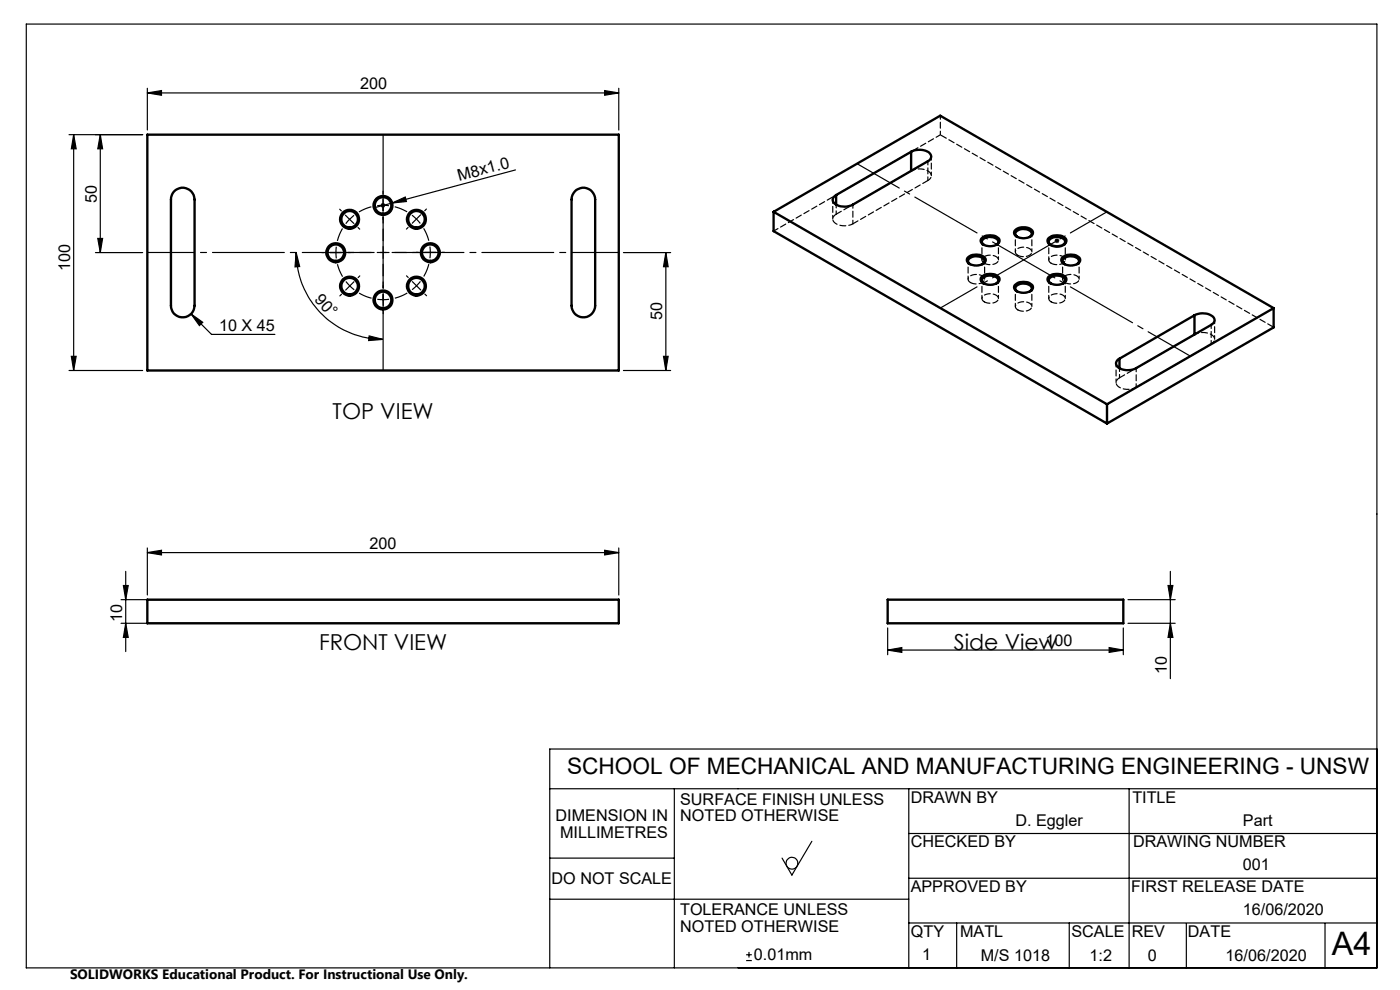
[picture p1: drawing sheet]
<svg xmlns="http://www.w3.org/2000/svg" width="297mm" height="210mm" viewBox="0 0 297 210" stroke-linecap="round" stroke-linejoin="round" font-family="sans-serif">
<g fill="none" stroke="#000" stroke-width=".25">
<path d="M5.6 5.1h286.5v200.2h-286.5zM31.3 19.7l3-.5v1zM31.3 18.7v8.9M31.3 19.7h100M128.3 19.2l3 .5-3 .5zM131.3 18.7v8.9M14.6 28.6h15.7M15.6 28.6l.6 3h-1.1zM15.6 28.6v50M21.3 28.6l.5 3h-1.1zM21.3 28.6v25M109.4 36l-30.1 8.1a1.99 1.99 0 0 1 1.8-2.5 1.99 1.99 0 0 1 2.1 2.1 1.99 1.99 0 0 1-2.4 1.8"/>
<path d="M20.2 53.6h10.1M20.7 50.6h1.1l-.5 3zM62.8 53.6l.8 2.9-1 .1zM62.8 53.6a18.4 18.4 0 0 0 18.4 18.4M73.3 45.6l.9 .9M74.2 46.5l-.9 .9M74.2 46.5l.9 .9M75.1 45.7l-.9 .8M80.8 43.6h1M80.9 43.2l.7 .7M81.2 43.1v1M81.6 43.2l-.7 .7"/>
<path d="M83.2 43.1l2.8-1.3 .2 .9zM132.3 53.6h10M141.3 53.6l.4 3h-.9zM141.3 53.6v25M222.4 50.8a2.65 2.65 0 0 1 3.8 .3 1.43 1.43 0 0 1-1.7 1.3 1.9 1.9 0 0 1-2.3-1.1zM223.7 51.1h1M223.9 50.7l.7 .7M224.2 50.6v1M224.6 50.7l-.7 .7M14.6 78.6h15.7M15.1 75.6h1.1l-.6 3zM40.5 66.6l2.5 1.8-.7 .7z"/>
<path d="M40.5 66.6l4.4 4.3h13.4M78.3 71.3l2.9 .7-3 .2zM132.3 78.6h10M140.8 75.6h.9l-.4 3zM31.3 117.2l3-.5v1zM31.3 116.2v10M31.3 117.2h100M128.3 116.7l3 .5-3 .5zM131.3 116.2v10M25.7 132.2h104.5M25.7 127.2h104.5M26.2 124.2h1l-.5 3z"/>
<path d="M26.7 132.2l.5 3h-1zM26.7 121.2v17M188.3 137.9l3-.5v1zM188.3 133.2v5.7M188.3 137.9h50M235.3 137.4l3 .5-3 .5zM238.3 133.2v5.7M239.3 132.2h10M239.3 127.2h10M247.8 124.2h1l-.5 3zM248.3 132.2l.5 3h-1zM248.3 121.2v22.8"/>
<path d="M292.1 158.9h-175.5v46.4M116.6 167.3h175.5M143.1 167.3v38M172.2 178.5l-4.2 7.1-2.1-3.6M192.8 167.3v38M192.8 176.8h99.3M239.5 167.3v38M116.6 190.7h76.2M116.6 182h26.5M192.8 186.3h99.3M192.8 195.8h99.3M203 195.8v9.5"/>
<path d="M226.8 195.8v9.5M251.7 195.9v9.4M281.1 195.9v9.4M158.3 203.8h1.2M158.3 202.5h1.2M158.9 201.9v1.2"/>
<circle cx="168" cy="183.1" r="1.26"/>
</g>
<g fill="none" stroke="#000" stroke-width=".25" stroke-dasharray="15.2 1.3 1.3 1.3" stroke-linecap="butt">
<path d="M71.3 53.6v1.2M71.3 53.6v-1.3M71.6 56l1.1 2.7M72.7 48.5l-1.1 2.6M78.8 43.9l-2.6 1.1M81.3 43.6h-1.3M81.3 43.6h1.2M86.4 44.9l-2.7-1M88.3 46.5l-.9-.9M88.3 46.5l.9 .9M89.9 58.6l1.1-2.6M91 51.1l-1.1-2.7"/>
<path d="M91.3 53.5l-.1-1.2M91.3 53.5l-.1 1.3M74.2 60.6l1 .9M74.2 60.6l-.8-.9M76.2 62.2l2.6 1.1M81.3 63.6l1.2-.1M81.3 63.6l-1.3-.1M83.8 63.2l2.6-1M88.4 60.6l.8-.9M88.4 60.6l-1 .8"/>
</g>
<path d="M31.3 53.6h100" fill="none" stroke="#000" stroke-width=".25" stroke-dasharray="15.2 1.3 1.3 1.3" stroke-dashoffset="5.2"/>
<path d="M81.3 28.6v50" fill="none" stroke="#000" stroke-width=".25" stroke-dasharray="15.2 1.3 1.3 1.3" stroke-dashoffset="1.7"/>
<path d="M181.8 34.7l70.7 40.8" fill="none" stroke="#000" stroke-width=".25" stroke-dasharray="15.2 1.3 1.3 1.3" stroke-dashoffset="4.9"/>
<path d="M234.8 44.9l-35.3 20.4" fill="none" stroke="#000" stroke-width=".25" stroke-dasharray="15.2 1.3 1.3 1.3" stroke-dashoffset="6.3"/>
<g fill="none" stroke="#000" stroke-width=".25" stroke-dasharray="15.2 1.3 1.3 1.3">
<path d="M68.8 53.6h-.5M71.3 53.6h-1.3M71.3 53.6h1.2M72.4 44.7l-.3-.3M73.8 53.6h.5M76 48.3l.3 .3M76 58.9l.3-.4M81.3 41.1v-.5M81.3 43.6v-1.3M81.3 43.6v1.2M81.3 46.1v.5M81.3 53.6v-1.3"/>
<path d="M81.3 53.6h-1.3M81.3 53.6v1.2M81.3 53.6h1.2M86.6 48.2l-.4 .4M86.6 58.9l-.4-.4M88.3 46.5l.9-.9M88.3 46.5l-.8 .9M88.8 53.5h-.5M90.1 44.7l.4-.4M91.3 53.5h1.2M91.3 53.5h-1.3M93.8 53.5h.5"/>
<path d="M72.4 62.4l-.3 .4M74.2 60.6l-.9 .9M74.2 60.6l.9-.8M81.3 61.1v-.5M81.3 63.6v1.2M81.3 63.6v-1.3M81.3 66.1v.5M88.4 60.6l.9 .9M88.4 60.6l-.9-.9M90.1 62.4l.4 .3"/>
</g>
<path d="M78.8 53.6h-8.8M81.3 51.1v-8.8M81.3 56.1v8.7M83.8 53.6h8.7" fill="none" stroke="#000" stroke-width=".25" stroke-dasharray="15.2 1.3 1.3 1.3" stroke-dashoffset="12.8"/>
<g fill="#000">
<path d="M83.2 43.1l2.8-1.3 .2 .9z"/>
<path d="M31.3 19.7l3-.5v1zM128.3 19.2l3 .5-3 .5z"/>
<path d="M20.7 50.6h1.1l-.5 3zM21.3 28.6l.5 3h-1.1z"/>
<path d="M62.8 53.6l.8 2.9-1 .1zM78.3 71.3l2.9 .7-3 .2z"/>
<path d="M141.3 53.6l.4 3h-.9zM140.8 75.6h.9l-.4 3zM247.8 124.2h1l-.5 3zM248.3 132.2l.5 3h-1z"/>
<path d="M31.3 117.2l3-.5v1zM128.3 116.7l3 .5-3 .5zM40.5 66.6l1.8 2.5 .7-.7zM188.3 137.9l3-.5v1zM235.3 137.4l3 .5-3 .5z"/>
<path d="M26.7 132.2l.5 3h-1zM26.2 124.2h1l-.5 3zM15.1 75.6h1.1l-.6 3zM15.6 28.6l.6 3h-1.1z"/>
</g>
<g fill="none" stroke="#000" stroke-width=".5">
<path d="M31.3 28.6h100v50h-100zM193.3 32.2a3.6 3.6 0 0 1 3.9 .3l.2 .3a1.02 1.02 0 0 1-.6 1.4l-15.9 9.2a3.6 3.6 0 0 1-4.1-.5 1.06 1.06 0 0 1 .6-1.5M193.3 32.2l-15.9 9.2M193.3 32.2v4.1M36.9 40.6a2.53 2.53 0 0 1 2.8-.6 2.53 2.53 0 0 1 1.6 2.3v22.5a2.5 2.5 0 0 1-2.5 2.5 2.5 2.5 0 0 1-2.5-2.5v-22.5l.1-.9zM122.2 40.3a2.53 2.53 0 0 1 4.1 2v22.5a2.5 2.5 0 0 1-2.5 2.5 2.5 2.5 0 0 1-2.6-2.5v-22.5a2.58 2.58 0 0 1 1-2zM164.1 44.9v4.1l70.7 40.8M164.1 44.9l70.7 40.9M164.1 44.9l35.4-20.4 70.7 40.9M177.4 41.4v2M205.2 54.7a2.7 2.7 0 0 1 3.9 .2 1.39 1.39 0 0 1-1.6 1.4 2.04 2.04 0 0 1-2.4-1.1zM205.8 56a.77 .77 0 0 1-.4-.8 .77 .77 0 0 1 .6-.6 2.19 2.19 0 0 1 2.8 .6v.4l-.4 .4"/>
<path d="M208.2 50.6a2.7 2.7 0 0 1 3.8 .2 1.39 1.39 0 0 1-1.6 1.4 2.04 2.04 0 0 1-2.4-1.1zM208.2 58.8a2.7 2.7 0 0 1 3.8 .2 1.39 1.39 0 0 1-1.6 1.4 2.04 2.04 0 0 1-2.4-1.1zM208.7 52a.77 .77 0 0 1-.4-.9 .77 .77 0 0 1 .7-.6 2.19 2.19 0 0 1 2.8 .6l-.1 .4-.3 .5M215.3 48.9a2.7 2.7 0 0 1 3.8 .2 1.39 1.39 0 0 1-1.6 1.4 2.04 2.04 0 0 1-2.4-1.1zM215.8 50.3a.77 .77 0 0 1-.4-.9 .77 .77 0 0 1 .6-.6 2.19 2.19 0 0 1 2.9 .6l-.1 .4-.4 .5M222.4 50.6a2.7 2.7 0 0 1 3.8 .2 1.39 1.39 0 0 1-1.6 1.4 2.04 2.04 0 0 1-2.4-1.1zM222.5 58.6a2.74 2.74 0 0 1 3.7 .4 1.39 1.39 0 0 1-1.6 1.4 2.04 2.04 0 0 1-2.4-1.1zM222.9 52a.77 .77 0 0 1-.4-.9 .77 .77 0 0 1 .6-.6 2.19 2.19 0 0 1 2.9 .6l-.1 .4-.4 .5M225.3 54.7a2.7 2.7 0 0 1 3.8 .2 1.34 1.34 0 0 1-1.6 1.4 2.04 2.04 0 0 1-2.4-1.1zM225.8 56a.77 .77 0 0 1-.4-.8 .77 .77 0 0 1 .7-.6 2.19 2.19 0 0 1 2.8 .6l-.1 .4-.3 .4M208.7 60.1a.77 .77 0 0 1-.4-.8 .77 .77 0 0 1 .7-.6 2.19 2.19 0 0 1 2.8 .6l-.1 .4-.3 .4M215.3 60.5a2.7 2.7 0 0 1 3.8 .2 1.39 1.39 0 0 1-1.6 1.4 2.04 2.04 0 0 1-2.4-1.1z"/>
<path d="M215.8 61.8a.77 .77 0 0 1-.4-.8 .77 .77 0 0 1 .6-.6 2.19 2.19 0 0 1 2.9 .6l-.1 .4-.4 .4M222.9 60.1a.77 .77 0 0 1-.4-.8 .77 .77 0 0 1 .6-.6 2.19 2.19 0 0 1 2.9 .6l-.1 .4-.4 .4M237.5 76.1v2M253.4 66.9a3.6 3.6 0 0 1 4.1 .5 1.06 1.06 0 0 1-.6 1.5l-15.9 9.2a3.6 3.6 0 0 1-3.9-.3l-.2-.3a1.02 1.02 0 0 1 .6-1.4M253.4 66.9l-15.9 9.2M253.4 66.9v4.1M270.2 65.4l-35.4 20.4M270.2 65.4v4.1l-35.4 20.3M234.8 85.8v4M31.3 127.2h100v5h-100zM188.3 127.2h50v5h-50z"/>
<circle cx="71.2" cy="53.6" r="1.75"/>
<circle cx="71.2" cy="53.6" r="2.01"/>
<circle cx="74.2" cy="46.5" r="1.75"/>
<circle cx="74.2" cy="46.5" r="2.01"/>
<circle cx="81.2" cy="43.6" r="1.75"/>
<circle cx="81.3" cy="43.6" r="2.01"/>
<circle cx="88.3" cy="46.5" r="1.75"/>
<circle cx="88.3" cy="46.5" r="2.01"/>
<circle cx="91.3" cy="53.6" r="2.01"/>
<circle cx="91.3" cy="53.6" r="1.75"/>
<circle cx="74.2" cy="60.7" r="1.75"/>
<circle cx="74.2" cy="60.7" r="2.01"/>
<circle cx="81.2" cy="63.6" r="1.75"/>
<circle cx="81.3" cy="63.6" r="2.01"/>
<circle cx="88.3" cy="60.7" r="1.75"/>
<circle cx="88.3" cy="60.7" r="2.01"/>
</g>
<path d="M196.8 38.3v-4.1M197.6 37.3v-4.1M199.5 24.5v4.1M176.7 42.4v4.1M180.9 47.5v-4.1M236.8 77.1v4.1M256.9 73v-4.1M257.7 72v-4.1M241 82.2v-4.1" fill="none" stroke="#000" stroke-width=".25" stroke-dasharray="1.3 .6" stroke-dashoffset=".5"/>
<path d="M196.8 38.3a1.11 1.11 0 0 0 .8-1.1 1.11 1.11 0 0 0-.9-1 3.9 3.9 0 0 0-3.4 .1M177.4 45.4a1.11 1.11 0 0 0-.7 1.2 1.11 1.11 0 0 0 .9 1 3.9 3.9 0 0 0 3.3-.1M256.9 73a1.11 1.11 0 0 0 .8-1.1 1.11 1.11 0 0 0-.9-1 3.9 3.9 0 0 0-3.4 0M237.5 80.1a1.11 1.11 0 0 0-.7 1.2 1.11 1.11 0 0 0 .9 1 3.9 3.9 0 0 0 3.3-.1" fill="none" stroke="#000" stroke-width=".25" stroke-dasharray="1.3 .6" stroke-dashoffset=".3"/>
<g fill="none" stroke="#000" stroke-width=".25" stroke-dasharray="1.3 .6">
<path d="M193.3 36.3l-15.9 9.1M193.3 36.3h.1M180.9 47.5l15.9-9.2M205.7 56l.2 .1M205.9 59.9a2.36 2.36 0 0 0 2.9-.4 1.17 1.17 0 0 0-1.4-1.3 1.74 1.74 0 0 0-2 1l.1 .4 .4 .3M208.4 56.1l.1-.1M208.6 51.9l.2 .1M208.8 55.8a2.36 2.36 0 0 0 3-.4 1.17 1.17 0 0 0-1.5-1.3 1.74 1.74 0 0 0-2 1l.1 .4 .4 .3M211.3 52l.2-.1M215.7 50.2l.2 .1M215.9 54.2a2.36 2.36 0 0 0 2.9-.5 1.17 1.17 0 0 0-1.4-1.3 1.74 1.74 0 0 0-2 1l.1 .4 .4 .4M218.4 50.3l.2-.1"/>
<path d="M222.8 51.9l.2 .1M223 55.8a2.36 2.36 0 0 0 2.9-.4 1.17 1.17 0 0 0-1.4-1.3 1.74 1.74 0 0 0-2 1l.1 .4 .4 .3M225.5 52l.2-.1M225.8 56l.1 .1M225.9 59.9a2.36 2.36 0 0 0 3-.4 1.17 1.17 0 0 0-1.4-1.3 1.74 1.74 0 0 0-2.1 1l.1 .4 .4 .3M228.4 56.1l.2-.1M208.6 60.1l.2 .1M208.8 64a2.36 2.36 0 0 0 3-.4 1.17 1.17 0 0 0-1.5-1.3 1.74 1.74 0 0 0-2 1l.1 .4 .4 .3M211.3 60.2l.2-.1M215.7 61.8l.2 .1M215.9 65.7a2.36 2.36 0 0 0 2.9-.4 1.17 1.17 0 0 0-1.4-1.3 1.74 1.74 0 0 0-2 1l.1 .4 .4 .3M218.4 61.9l.2-.1"/>
<path d="M222.8 60.1l.2 .1M223 64a2.36 2.36 0 0 0 2.9-.4 1.17 1.17 0 0 0-1.4-1.3 1.74 1.74 0 0 0-2 1l.1 .4 .4 .3M225.5 60.2l.2-.1M253.4 70.9l-15.9 9.2M253.4 70.9h.1M241 82.2l15.9-9.2"/>
</g>
<path d="M270.2 69.4l-70.7-40.8" fill="none" stroke="#000" stroke-width=".25" stroke-dasharray="1.3 .6" stroke-dashoffset="-.2"/>
<path d="M199.5 28.6l-35.4 20.4M205.8 56a2.67 2.67 0 0 0 2.6 0M208.7 51.9a2.67 2.67 0 0 0 2.7 0M215.8 50.2a2.67 2.67 0 0 0 2.7 0M222.9 51.9a2.67 2.67 0 0 0 2.7 0M225.9 56a2.67 2.67 0 0 0 2.6 0M208.7 60.1a2.67 2.67 0 0 0 2.7 0M215.8 61.8a2.67 2.67 0 0 0 2.7 0M222.9 60.1a2.67 2.67 0 0 0 2.7 0" fill="none" stroke="#000" stroke-width=".25" stroke-dasharray="1.3 .6" stroke-dashoffset=".2"/>
<g fill="none" stroke="#000" stroke-width=".25" stroke-dasharray="1.3 .6" stroke-dashoffset=".6">
<path d="M177.4 45.4v-2M205.4 55.4v3.8M208.3 59.4v3.9M208.3 51.3v3.8M208.9 59.2v-3.8M211.8 55.1v-3.8M215.4 49.6v3.8M218.9 53.4v-3.8M222.5 59.4v3.9M222.5 51.3v3.8M225.4 55.4v3.8M226 55.1v-3.8"/>
<path d="M228.9 59.2v-3.8M211.8 63.3v-3.9M215.4 61.1v3.9M218.9 65v-3.9M226 63.3v-3.9M237.5 80.1v-2"/>
</g>
<text font-size="6.9" x="282.6" y="202.6">A4</text>
<text font-size="4.8" x="120.3" y="164.3">SCHOOL OF MECHANICAL AND MANUFACTURING ENGINEERING - UNSW</text>
<g font-size="4.7">
<text x="70.6" y="88.8">TOP VIEW</text>
<text x="67.7" y="138">FRONT VIEW</text>
<text x="202.4" y="138">Side View</text>
</g>
<g font-size="3.4">
<text x="76.4" y="18.9">200</text>
<text x="97.4" y="38.5" transform="rotate(-15 97.4 38.5)">M8x1.0</text>
<text x="20.5" y="43" transform="rotate(-90 20.5 43)">50</text>
<text x="14.9" y="57.5" transform="rotate(-90 14.9 57.5)">100</text>
<text x="66.6" y="63.7" transform="rotate(47 66.6 63.7)">90°</text>
<text x="46.5" y="70.2">10 X 45</text>
<text x="140.5" y="68" transform="rotate(-90 140.5 68)">50</text>
<text x="78.4" y="116.4">200</text>
<text x="25.9" y="131.8" transform="rotate(-90 25.9 131.8)">10</text>
<text x="221.8" y="137.1">100</text>
<text x="247.5" y="143" transform="rotate(-90 247.5 143)">10</text>
<text x="144.3" y="170.7">SURFACE FINISH UNLESS</text>
<text x="193.2" y="170.3">DRAWN BY</text>
<text x="240.2" y="170.3">TITLE</text>
<text x="117.9" y="174.2">DIMENSION IN</text>
<text x="118.8" y="177.7">MILLIMETRES</text>
<text x="144.3" y="174.2">NOTED OTHERWISE</text>
<text x="193.2" y="179.8">CHECKED BY</text>
<text x="215.4" y="175.3">D. Eggler</text>
<text x="240.4" y="179.8">DRAWING NUMBER</text>
<text x="263.7" y="175.3">Part</text>
<text x="263.7" y="184.6">001</text>
<text x="117" y="187.5">DO NOT SCALE</text>
<text x="193.2" y="189.3">APPROVED BY</text>
<text x="239.9" y="189.3">FIRST RELEASE DATE</text>
<text x="144.3" y="194.2">TOLERANCE UNLESS</text>
<text x="144.3" y="197.7">NOTED OTHERWISE</text>
<text x="263.7" y="194.1">16/06/2020</text>
<text x="160" y="203.7">0.01mm</text>
<text x="193.2" y="198.8">QTY</text>
<text x="195.6" y="203.7">1</text>
<text x="203.7" y="198.8">MATL</text>
<text x="208.1" y="203.8">M/S 1018</text>
<text x="227.3" y="198.8">SCALE</text>
<text x="231.1" y="203.8">1:2</text>
<text x="240.1" y="198.8">REV</text>
<text x="243.5" y="203.8">0</text>
<text x="252" y="198.8">DATE</text>
<text x="260" y="203.8">16/06/2020</text>
</g>
<text font-size="2.9" x="14.9" y="207.6">SOLIDWORKS Educational Product. For Instructional Use Only.</text>
</svg>
